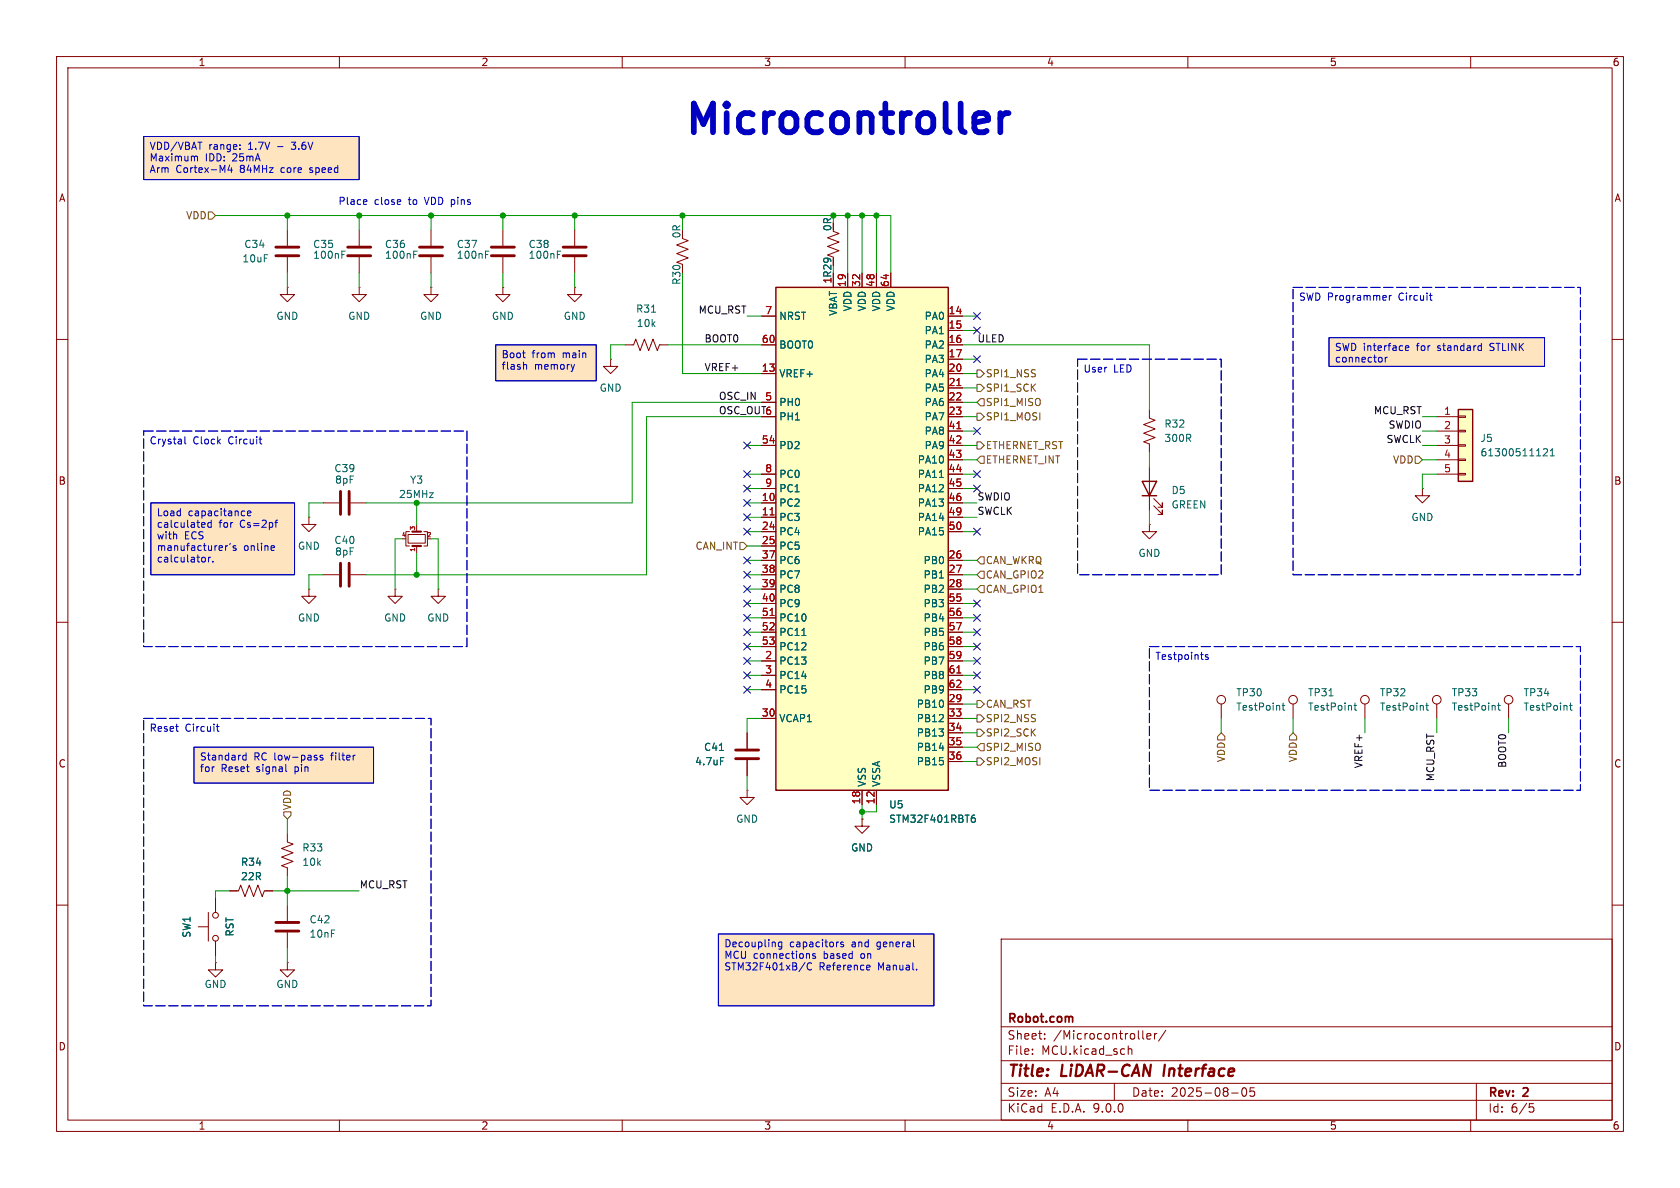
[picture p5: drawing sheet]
<svg xmlns="http://www.w3.org/2000/svg" width="297mm" height="210mm" viewBox="0 0 297 210" stroke-linecap="round" stroke-linejoin="round" font-family="sans-serif">
<g fill="none" stroke="#840000" stroke-width=".18">
<path d="M10 10h277v190h-277zM12 12h273v186h-273zM60 10v2M110 10v2M160 10v2M210 10v2M260 10v2M10 60h2M285 60h2M10 110h2M285 110h2M10 160h2"/>
<path d="M177 166h108v32h-108zM285 160h2M60 198v2M110 198v2M160 198v2M177 194.5h108M177 191.5h108M177 187.5h108M177 181.5h108M182.5 186.3v.1M182.5 185.5v.1M184.7 183.6v.1"/>
<path d="M184.7 182.8v.1M197 191.5v3M199.5 184.9v1.5M199.5 185.5l.2-.1 .3 .1 .1 .9M202 182.2v1.3l.2 .2M202.7 183.2l.8-.1-.1-.3-.4-.1-.3 .2 .1 .7h.6M204.1 182.7v1M204.5 182.7l-.3 .1-.1 .2M206.1 182.1l-1.3 2M210 198v2M217.7 193.2h1.2M219.7 192.4l.2-.1a.81 .81 0 0 1 .6 .6 .81 .81 0 0 1-.3 .8l-.2 .1a.81 .81 0 0 1-.3-1.4z"/>
<path d="M221.7 192.3h-.7v.7l.2-.1h.5l.1 .3-.1 .5-.2 .1-.5-.1M260 198v2M261 191.5v6.5M270.4 195.1h.7M270.5 195.7h.4l.3 .3-.2 .5-.5 .1"/>
</g>
<path d="M205.9 188.2l-.2 2" fill="none" stroke="#840000" stroke-width=".4"/>
<path d="M189.4 179.7l.2 .2v.8" fill="none" stroke="#840000" stroke-width=".3"/>
<g fill="#ffe5bf">
<path d="M25.4 24.1h38.1v7.7h-38.1z"/>
<path d="M87.6 61h17.8v6.3h-17.8z"/>
<path d="M34.3 132.1h31.7v6.3h-31.7z"/>
<path d="M127 165.1h38.1v12.7h-38.1z"/>
<path d="M26.7 88.9h25.4v12.7h-25.4z"/>
<path d="M234.9 59.7h38.1v5.1h-38.1z"/>
</g>
<g fill="none" stroke="#840000" stroke-width=".18">
<path d="M88.9 50.8v1.3h1.3l-1.3 1.2-1.3-1.2h1.3M88.9 50.8h.1M88.9 40.6v2.8M88.9 45.5v2.8M101.6 50.8v1.3h1.3l-1.3 1.2-1.3-1.2h1.3M101.6 50.8h.1M120.6 42.2l1.1 .3-2.1 .8 2.1 .8-2.1 .7 2.1 .8-2.1 .8 1 .3M147.3 40.9l1 .4-2 .7 2 .8-2 .8 2 .7-2 .8 1 .4M110.5 61h1.5l.4-1.1 .8 2.1 .7-2.1 .8 2.1 .7-2.1 .8 2.1 .4-1h1.5M203.2 72.4v1.5l1 .4-2 .8 2 .7-2 .8 2 .7-2 .8 1 .4v1.5M54.6 91.4v1.3h1.3l-1.3 1.3-1.3-1.3h1.3M54.6 91.4h.1"/>
<path d="M57.1 88.9h2.8M62 88.9h2.8M72.1 94.5h3.1v1.5h-3.1zM72.4 94h-.6v2.5h.6M73.7 92.7v1.3M73.7 96.5v1.3M74.9 94h.7v2.5h-.7M203.2 92.7v1.3h1.3l-1.3 1.3-1.3-1.3h1.3M203.2 92.7h.1M203.2 82.6v7.6M204 89.4l1.5 1.5v-.7v.7h-.8M204 88.1l1.5 1.6v-.8v.8h-.8"/>
<path d="M57.1 101.6h2.8M62 101.6h2.8M132.1 139.7v1.3h1.2l-1.2 1.2-1.3-1.2h1.3M132.1 139.7h.1M132.1 129.5v2.8M132.1 134.4v2.8M254 124.5v2.5M266.7 124.5v2.5"/>
<circle cx="254" cy="123.7" r=".76"/>
<circle cx="266.7" cy="123.7" r=".76"/>
</g>
<path d="M72.9 96.5h1.5M72.9 94h1.5" fill="none" stroke="#840000" stroke-width=".38"/>
<path d="M86.9 45.2h4M86.9 43.7h4M60.2 86.9v4M60.2 99.6v4M61.7 86.9v4M61.7 99.6v4M130 132.6h4.1M130 134.1h4.1" fill="none" stroke="#840000" stroke-width=".51"/>
<path d="M85.8 45h.5M85.8 44.4h.6M115.2 55.2h.7M127.2 132.7h.7M127.4 133.9h.6M264.8 124.7h.4M264.9 124.3v1.1l.3 .1M277.5 124.7h.4M277.6 124.3v1.1l.3 .1" fill="none" stroke="#006464" stroke-width=".18"/>
<path d="M201.9 85.1h2.6l-1.3 2.5zM201.9 87.6h2.6" fill="none" stroke="#840000" stroke-width=".25"/>
<path d="M137.2 50.8h30.4v88.9h-30.4z" fill="#ffffc2"/>
<path d="M137.2 50.8h30.4v88.9h-30.4z" fill="none" stroke="#840000" stroke-width=".25"/>
<g fill="none" stroke="#840000" stroke-width=".18">
<path d="M101.6 40.6v2.8M101.6 45.5v2.8M134.6 55.9h2.6M147.3 48.3v2.5M149.9 48.3v2.5M152.4 48.3v2.5M154.9 48.3v2.5M157.5 48.3v2.5M167.6 55.9h2.6M167.6 58.4h2.6M134.6 61h2.6M134.6 66h2.6"/>
<path d="M134.6 71.1h2.6M134.6 73.7h2.6M134.6 78.7h2.6M167.6 61h2.6M167.6 66h2.6M167.6 71.1h2.6M167.6 73.7h2.6M167.6 78.7h2.6M167.6 63.5h2.6M167.6 68.6h2.6M167.6 76.2h2.6M134.6 83.8h2.6"/>
<path d="M134.6 86.4h2.6M134.6 88.9h2.6M134.6 91.4h2.6M134.6 94h2.6M134.6 96.5h2.6M134.6 99.1h2.6M167.6 83.8h2.6M167.6 86.4h2.6M167.6 88.9h2.6M167.6 91.4h2.6M167.6 94h2.6M167.6 99.1h2.6"/>
<path d="M167.6 81.3h2.6M251.5 86.4v1.2h1.2l-1.2 1.3-1.3-1.3h1.3M251.5 86.4h.1M134.6 101.6h2.6M134.6 104.1h2.6M134.6 106.7h2.6M134.6 109.2h2.6M134.6 111.8h2.6M134.6 114.3h2.6M134.6 116.8h2.6M134.6 119.4h2.6M167.6 101.6h2.6"/>
<path d="M167.6 104.1h2.6M167.6 106.7h2.6M167.6 109.2h2.6M167.6 111.8h2.6M167.6 114.3h2.6M167.6 116.8h2.6M167.6 119.4h2.6M134.6 121.9h2.6M134.6 127h2.6M152.4 139.7v2.5M154.9 139.7v2.5M167.6 121.9h2.6"/>
<path d="M167.6 127h2.6M167.6 124.5h2.6M167.6 129.5h2.6M167.6 132.1h2.6M167.6 134.6h2.6"/>
</g>
<path d="M169.2 68.2h.7M169.2 75.8h.7M136.1 91h.8M136.1 108.8h.8M169.2 119h.7" fill="none" stroke="#a90000" stroke-width=".18"/>
<path d="M98.5 45h.5M98.5 44.4h.6M166.1 84.4h.7M141.8 112.3h.7M171.8 144.6h.4l.2 .2-.1 .5h-.5M172.3 144.1l-.4 .1" fill="none" stroke="#006464" stroke-width=".18"/>
<path d="M99.6 45.2h4M99.6 43.7h4" fill="none" stroke="#840000" stroke-width=".51"/>
<path d="M257.8 72.4h2.5v12.7h-2.5z" fill="#ffffc2"/>
<path d="M257.8 72.4h2.5v12.7h-2.5z" fill="none" stroke="#840000" stroke-width=".25"/>
<g fill="none" stroke="#840000" stroke-width=".18">
<path d="M50.8 50.8v1.3h1.3l-1.3 1.2-1.3-1.2h1.3M50.8 50.8h.1M50.8 40.6v2.8M50.8 45.5v2.8M63.5 50.8v1.3h1.3l-1.3 1.2-1.3-1.2h1.3M63.5 50.8h.1M63.5 40.6v2.8M63.5 45.5v2.8M76.2 50.8v1.3h1.3l-1.3 1.2-1.3-1.2h1.3M76.2 50.8h.1M76.2 40.6v2.8M76.2 45.5v2.8"/>
<path d="M134.6 55.9h2.6M147.3 48.3v2.5M149.9 48.3v2.5M152.4 48.3v2.5M154.9 48.3v2.5M157.5 48.3v2.5M167.6 55.9h2.6M167.6 58.4h2.6M107.9 63.5v1.3h1.3l-1.3 1.2-1.2-1.2h1.2M107.9 63.5h.1M134.6 73.7h2.6M134.6 78.7h2.6"/>
<path d="M134.6 61h2.6M134.6 66h2.6M134.6 71.1h2.6M167.6 73.7h2.6M167.6 76.2h2.6M167.6 78.7h2.6M167.6 61h2.6M167.6 66h2.6M167.6 71.1h2.6M167.6 63.5h2.6M167.6 68.6h2.6M254 73.7h3.8"/>
<path d="M254 76.2h3.8M254 78.7h3.8M257.8 73.5h1.3v.3h-1.3zM257.8 76.1h1.3v.2h-1.3zM257.8 78.6h1.3v.3h-1.3zM134.6 83.8h2.6M134.6 86.4h2.6M134.6 88.9h2.6M134.6 91.4h2.6M134.6 94h2.6M134.6 96.5h2.6M134.6 99.1h2.6"/>
<path d="M167.6 81.3h2.6M167.6 83.8h2.6M167.6 86.4h2.6M167.6 88.9h2.6M167.6 91.4h2.6M167.6 94h2.6M167.6 99.1h2.6M254 81.3h3.8M254 83.8h3.8M257.8 81.2h1.3v.2h-1.3zM257.8 83.7h1.3v.2h-1.3zM54.6 104.1v1.3h1.3l-1.3 1.3-1.3-1.3h1.3"/>
<path d="M54.6 104.1h.1M69.8 104.1v1.3h1.3l-1.3 1.3-1.2-1.3h1.2M69.8 104.1h.1M77.5 104.1v1.3h1.2l-1.2 1.3-1.3-1.3h1.3M77.5 104.1h.1M134.6 101.6h2.6M134.6 104.1h2.6M134.6 106.7h2.6M134.6 109.2h2.6M134.6 111.8h2.6M134.6 114.3h2.6M134.6 116.8h2.6"/>
<path d="M134.6 119.4h2.6M167.6 101.6h2.6M167.6 104.1h2.6M167.6 106.7h2.6M167.6 109.2h2.6M167.6 111.8h2.6M167.6 114.3h2.6M167.6 116.8h2.6M167.6 119.4h2.6M132.1 129.5v2.8M132.1 134.4v2.8M134.6 121.9h2.6"/>
<path d="M134.6 127h2.6M152.4 139.7v2.5M154.9 139.7v2.5M167.6 121.9h2.6M167.6 127h2.6M167.6 124.5h2.6M167.6 129.5h2.6M167.6 132.1h2.6M167.6 134.6h2.6M215.9 124.5v2.5M228.6 124.5v2.5M241.3 124.5v2.5"/>
<path d="M38.1 158.8v2.5M40.6 157.5h1.6l.3-1 .8 2 .8-2 .7 2 .8-2 .8 2 .3-1h1.6M50.8 147.3v1.5l1 .4-2 .8 2 .7-2 .8 2 .8-2 .7 1 .4v1.5M152.4 144.8v1.3h1.3l-1.3 1.2-1.3-1.2h1.3M152.4 144.8h.1M35.1 163.8h1.7M36.8 161.3v5.1M38.1 170.2v1.3h1.3l-1.3 1.2-1.3-1.2h1.3M38.1 170.2h.1M38.1 166.4v2.5M50.8 170.2v1.3h1.3l-1.3 1.2-1.3-1.2h1.3M50.8 170.2h.1"/>
<path d="M50.8 160v2.8M50.8 164.8v2.8"/>
<circle cx="215.9" cy="123.7" r=".76"/>
<circle cx="228.6" cy="123.7" r=".76"/>
<circle cx="241.3" cy="123.7" r=".76"/>
<circle cx="38.1" cy="161.8" r=".51"/>
<circle cx="38.1" cy="165.9" r=".51"/>
</g>
<g fill="none" stroke="#006464" stroke-width=".18">
<path d="M60.4 45h.5M60.4 44.4h.6M73.1 45h.5M73.1 44.4h.6M272.9 79.4l.4-.1 .3 .4-.8 .9h.8M274.1 79.7l.3-.4v1.3M166.1 84.4h.7M274.1 80.6h.7M141.8 112.3h.7M127.2 132.7h.7M127.4 133.9h.6M226.7 124.7h.4"/>
<path d="M226.8 124.3v1.1l.3 .1M234.9 123h.8M239.4 124.7h.4M239.5 124.3v1.1l.3 .1M252.1 124.7h.4M252.2 124.3v1.1l.3 .1M171.8 144.6h.4l.2 .2-.1 .5h-.5M172.3 144.1l-.4 .1"/>
</g>
<path d="M48.8 45.2h4M48.8 43.7h4M61.5 45.2h4M61.5 43.7h4M74.2 45.2h4M74.2 43.7h4M48.8 163.1h4M48.8 164.6h4" fill="none" stroke="#840000" stroke-width=".51"/>
<g fill="none" stroke="#725600" stroke-width=".18">
<path d="M36.8 37.5h.7l.6 .6-.6 .6h-.7zM172.7 78.1h.7l.6 .6-.6 .7h-.7zM172.7 73h.7l.6 .7-.6 .6h-.7zM172.7 65.4h.7l.6 .6-.6 .7h-.7zM172.7 67.9h.7l.6 .7-.6 .6h-.7zM173.4 70.5h.6v1.3h-.6l-.7-.7zM130.8 95.9h.6l.7 .6-.7 .7h-.6zM173.4 98.4h.6v1.3h-.6l-.7-.6zM173.4 80.6h.6v1.3h-.6l-.7-.6zM250.2 80.6h.6l.7 .7-.7 .6h-.6zM173.4 101h.6v1.2h-.6l-.7-.6zM173.4 103.5h.6v1.3h-.6l-.7-.7z"/>
<path d="M172.7 134h.7l.6 .6-.6 .7h-.7zM172.7 126.4h.7l.6 .6-.6 .6h-.7zM172.7 123.8h.7l.6 .7-.6 .6h-.7zM172.7 128.9h.7l.6 .6-.6 .7h-.7zM173.4 131.4h.6v1.3h-.6l-.7-.6zM215.9 129.5l.6 .7v.6h-1.2v-.6zM228.6 129.5l.6 .7v.6h-1.2v-.6zM50.2 143.5h1.2v.6l-.6 .7-.6-.7z"/>
</g>
<g fill="none" stroke="#009600" stroke-width=".18">
<path d="M38.1 38.1h119.4v10.2M50.8 38.1v2.5M63.5 38.1v2.5M76.2 38.1v2.5M88.9 38.1v2.5M101.6 38.1v2.5M120.6 38.1v2.5M147.3 38.1v1.3M149.9 38.1v10.2M152.4 38.1v10.2M154.9 38.1v10.2M50.8 48.3v2.5"/>
<path d="M63.5 48.3v2.5M76.2 48.3v2.5M88.9 48.3v2.5M101.6 48.3v2.5M120.6 48.3v17.7h14M132.1 55.9h2.5M170.2 55.9h2.5M170.2 58.4h2.5M110.5 61h-2.6v2.5M118.1 61h16.5M132.1 78.7h2.5M134.6 73.7h-20.3v27.9h-49.5"/>
<path d="M134.6 71.1h-22.8v17.8h-47M170.2 78.7h2.5M170.2 76.2h2.5M170.2 68.6h2.5M170.2 66h2.5M170.2 73.7h2.5M170.2 71.1h2.5M170.2 61h33v11.4M170.2 63.5h2.5M251.5 78.7h2.5M251.5 76.2h2.5M251.5 73.7h2.5"/>
<path d="M57.1 88.9h-2.5v2.5M71.1 95.3h-1.3v8.8M73.7 88.9v3.8M73.7 97.8v3.8M76.2 95.3h1.3v8.8M132.1 99.1h2.5M132.1 94h2.5M132.1 83.8h2.5M132.1 88.9h2.5M132.1 86.4h2.5M132.1 91.4h2.5M132.1 96.5h2.5"/>
<path d="M170.2 99.1h2.5M170.2 94h2.5M170.2 83.8h2.5M170.2 81.3h2.5M170.2 88.9h2.5M170.2 86.4h2.5M170.2 91.4h2.5M203.2 80v2.6M203.2 90.2v2.5M251.5 81.3h2.5M254 83.8h-2.5v2.6M57.1 101.6h-2.5v2.5"/>
<path d="M132.1 104.1h2.5M132.1 106.7h2.5M132.1 101.6h2.5M132.1 114.3h2.5M132.1 111.8h2.5M132.1 116.8h2.5M132.1 119.4h2.5M132.1 109.2h2.5M170.2 104.1h2.5M170.2 106.7h2.5M170.2 101.6h2.5M170.2 114.3h2.5"/>
<path d="M170.2 111.8h2.5M170.2 116.8h2.5M170.2 119.4h2.5M170.2 109.2h2.5M132.1 121.9h2.5M132.1 137.2v2.5M134.6 127h-2.5v2.5M170.2 134.6h2.5M170.2 127h2.5M170.2 129.5h2.5M170.2 121.9h2.5M170.2 124.5h2.5"/>
<path d="M170.2 132.1h2.5M215.9 127v2.5M228.6 127v2.5M241.3 127v2.5M254 127v2.5M266.7 127v2.5M40.6 157.5h-2.5v1.3M48.3 157.5h15.2M50.8 144.8v2.5M50.8 154.9v5.1M152.4 142.2v2.6M154.9 142.2v1.3h-2.5"/>
<path d="M38.1 168.9v1.3M50.8 167.6v2.6"/>
</g>
<g fill="none" stroke="#000084" stroke-width=".18">
<path d="M172.1 55.3l1.2 1.2M172.1 57.8l1.2 1.2M173.3 57.8l-1.2 1.2M173.3 55.3l-1.2 1.2M131.5 78.1l1.2 1.2M132.7 78.1l-1.2 1.2M172.1 62.9l1.2 1.2M172.1 75.6l1.2 1.2M173.3 62.9l-1.2 1.2M173.3 75.6l-1.2 1.2M131.5 98.5l1.2 1.2M131.5 90.8l1.2 1.2"/>
<path d="M131.5 93.4l1.2 1.2M131.5 83.2l1.2 1.2M131.5 85.8l1.2 1.2M131.5 88.3l1.2 1.2M132.7 98.5l-1.2 1.2M132.7 90.8l-1.2 1.2M132.7 93.4l-1.2 1.2M132.7 83.2l-1.2 1.2M132.7 85.8l-1.2 1.2M132.7 88.3l-1.2 1.2M172.1 85.8l1.2 1.2M172.1 83.2l1.2 1.2"/>
<path d="M172.1 93.4l1.2 1.2M173.3 85.8l-1.2 1.2M173.3 83.2l-1.2 1.2M173.3 93.4l-1.2 1.2M131.5 101l1.2 1.2M131.5 108.6l1.2 1.2M131.5 118.8l1.2 1.2M131.5 113.7l1.2 1.2M131.5 106.1l1.2 1.2M131.5 103.5l1.2 1.2M131.5 116.2l1.2 1.2M131.5 111.2l1.2 1.2"/>
<path d="M132.7 101l-1.2 1.2M132.7 108.6l-1.2 1.2M132.7 118.8l-1.2 1.2M132.7 113.7l-1.2 1.2M132.7 106.1l-1.2 1.2M132.7 116.2l-1.2 1.2M132.7 103.5l-1.2 1.2M132.7 111.2l-1.2 1.2M172.1 118.8l1.2 1.2M172.1 113.7l1.2 1.2M172.1 111.2l1.2 1.2M172.1 108.6l1.2 1.2"/>
<path d="M172.1 116.2l1.2 1.2M172.1 106.1l1.2 1.2M173.3 118.8l-1.2 1.2M173.3 113.7l-1.2 1.2M173.3 111.2l-1.2 1.2M173.3 108.6l-1.2 1.2M173.3 116.2l-1.2 1.2M173.3 106.1l-1.2 1.2M131.5 121.3l1.2 1.2M132.7 121.3l-1.2 1.2M172.1 121.3l1.2 1.2M173.3 121.3l-1.2 1.2"/>
</g>
<g fill="none" stroke="#0000c2" stroke-width=".18">
<path d="M25.4 24.1h38.1v7.7h-38.1zM34.4 27.7h.5v.7M40.6 29.2l-.3 .9h.8M40.9 29.6v.9M42.4 26.3v.1M42.4 25.6v.1M49.1 25.9h.9M64.7 35.3l.2 .3-.7 .1M64.8 36.1h-.1M234.9 59.7h38.1v5.1h-38.1zM245.6 52.2v.9M246 52.2l-.4 .3"/>
<path d="M252.7 52.2h.5M252.9 53l.3 .1M32.7 77.2v1.1l.2 .2M45.8 77.6h.5M46 78.4l.3 .1M87.6 61h17.8v6.3h-17.8zM92.4 62.4h.5M92.7 63.2h.2M92.7 64.4l.4 .2v.7M101.6 64.4l-.3 .9M244.2 63.2l.1 .2-.1 .5M244.9 63.2v.8"/>
<path d="M245.3 63.2l-.4 .2M248.5 61.5l.6-.1-.1-.2-.4-.1-.1 .2v.6h.5M261.8 61.1l.1 .1M261.9 60.7v1.3M261.9 61.9l-.1 .1M26.7 88.9h25.4v12.7h-25.4zM36.1 98.5l.2 .2v.4l-.2 .3M36.2 93.2h-.1M36.2 92.6v.1l-.6 .1M36.8 92.5v.6l.2 .1h.3M36.9 98.5v.9M37.2 98.5l-.3 .2"/>
<path d="M37.3 91.9v1.3M37.6 99.2v.2M39.9 96.5v.8M40.2 96.5l-.3 .2M40.7 96l-.1 .3M41.7 96.5h-.3l-.2 .1 .1 .2 .4 .1v.3h-.5M43.1 90.3l.2 .1M43.3 91.1l-.2 .1M43.7 90.8l.7-.2-.1-.2-.4-.1-.2 .2 .1 .6h.5M48.1 96.5h.4v.3l-.6 .1M48.5 97.2l-.4 .1M48.6 92.4h.5"/>
<path d="M49.1 91.9l-.3 .2M213.6 115.8l-.3-.1-.2 .2v.2l.5 .1v.3h-.5M34.3 132.1h31.7v6.3h-31.7zM38.2 128.4h.5M38.4 128v1.1l.3 .2M42.9 134.1l.2 .3 .4-.1M43.5 133.1v1.3M43.5 133.6l-.4-.1-.2 .3M50.5 136.2l.2 .2M57.1 133.6l-.3-.1-.2 .2v.2l.5 .1v.3h-.5M62.7 133.5h.1M127 165.1h38.1v12.7h-38.1z"/>
<path d="M138.2 166.5v1.1l-.2 .2-.3-.1M138.2 166.6l-.4-.1-.2 .3 .1 .5h.5M142.3 170.1l-1.1 1.7M142.8 170.4a.59 .59 0 0 0-.1 .8 .59 .59 0 0 0 .8 .1M143.1 170.2l.4 .1M143.7 168.8v.1l.5 .3-.2 .2h-.3M148.1 166.5h.2M149.1 166.6l-.3-.1-.2 .2 .1 .2 .4 .1v.3h-.5M153.4 170.6l.4 .1v.2l-.6 .1M153.8 171.4l-.4 .1M162 171.3v.2"/>
</g>
<path d="M228.6 50.8h50.8v50.8h-50.8zM25.4 76.2h57.1v38.1h-57.1zM190.5 63.5h25.4v38.1h-25.4zM203.2 114.3h76.2v25.4h-76.2zM25.4 127h50.8v50.8h-50.8z" fill="none" stroke="#0000c2" stroke-width=".18" stroke-dasharray="1.7 .6"/>
<path d="M173.9 20l.5 .2 .3 .5v.5l-2.5 .5M176.8 20v3.4M178.3 20a1.3 1.3 0 0 0-1.5 1M174.4 23.1l-.5 .3" fill="none" stroke="#0000c2" stroke-width="1"/>
<path d="M169.2 68.2h.7M169.2 75.8h.7M136.1 91h.8M136.1 108.8h.8M169.2 119h.7" fill="none" stroke="#a90000" stroke-width=".18"/>
<g fill="#009600" stroke="#009600" stroke-width=".18">
<circle cx="147.3" cy="38.1" r=".46"/>
<circle cx="152.4" cy="38.1" r=".46"/>
<circle cx="149.9" cy="38.1" r=".46"/>
<circle cx="120.6" cy="38.1" r=".46"/>
<circle cx="154.9" cy="38.1" r=".46"/>
<circle cx="152.4" cy="143.5" r=".46"/>
<circle cx="101.6" cy="38.1" r=".46"/>
<circle cx="73.7" cy="88.9" r=".46"/>
<circle cx="73.7" cy="101.6" r=".46"/>
<circle cx="88.9" cy="38.1" r=".46"/>
<circle cx="63.5" cy="38.1" r=".46"/>
<circle cx="50.8" cy="38.1" r=".46"/>
<circle cx="76.2" cy="38.1" r=".46"/>
<circle cx="50.8" cy="157.5" r=".46"/>
</g>
<text font-size="7.1" fill="#0000c2" x="120.4" y="25.2">Microcontroller</text>
<g font-size="2.8" fill="#840000">
<text x="178" y="190.9">Title:</text>
<text x="187.7" y="190.9">LiDAR-CAN</text>
<text x="206.6" y="190.9">Interface</text>
</g>
<g font-size="2.1" fill="#840000">
<text x="178" y="184">Sheet:</text>
<text x="178" y="181.2">Robot.com</text>
<text x="186.2" y="184">/Microcontroller/</text>
<text x="178" y="186.7">File:</text>
<text x="184.1" y="186.7">MCU.kicad_sch</text>
<text x="178" y="196.9">KiCad</text>
<text x="178" y="194.1">Size:</text>
<text x="184.7" y="194.1">A4</text>
<text x="185.7" y="196.9">E.D.A.</text>
<text x="193.3" y="196.9">9.0.0</text>
<text x="200" y="194.1">Date:</text>
<text x="207" y="194.1">2025-08-05</text>
<text x="263" y="194.3">Rev:</text>
<text x="263" y="196.9">Id:</text>
<text x="267.1" y="196.9">6/5</text>
<text x="269.4" y="194.3">2</text>
</g>
<g font-size="1.8" fill="#840000">
<text x="35" y="11.9">1</text>
<text x="85" y="11.9">2</text>
<text x="135" y="11.9">3</text>
<text x="185" y="11.9">4</text>
<text x="235" y="11.9">5</text>
<text x="285" y="11.9">6</text>
<text x="10.3" y="35.9">A</text>
<text x="285.3" y="35.9">A</text>
<text x="147.2" y="41" transform="rotate(-90 147.2 41)">0R</text>
<text x="147.1" y="50.2" transform="rotate(-90 147.1 50.2)">1R29</text>
<text x="10.3" y="85.9">B</text>
<text x="285.3" y="85.9">B</text>
<text x="10.3" y="135.9">C</text>
<text x="285.3" y="135.9">C</text>
<text x="10.3" y="185.9">D</text>
<text x="285.3" y="185.9">D</text>
<text x="35" y="199.9">1</text>
<text x="85" y="199.9">2</text>
<text x="135" y="199.9">3</text>
<text x="185" y="199.9">4</text>
<text x="235" y="199.9">5</text>
<text x="285" y="199.9">6</text>
</g>
<g font-size="1.8" fill="#0000c2">
<text x="26.4" y="26.8">VDD/VBAT</text>
<text x="26.4" y="28.9">Maximum</text>
<text x="36.3" y="28.9">IDD:</text>
<text x="36.9" y="26.8">range:</text>
<text x="41.2" y="28.9">25mA</text>
<text x="44" y="26.8">1.7V</text>
<text x="52" y="26.8">3.6V</text>
<text x="26.4" y="30.9">Arm</text>
<text x="31.1" y="30.9">Cortex-M4</text>
<text x="42.5" y="30.9">84MHz</text>
<text x="49.9" y="30.9">core</text>
<text x="55.2" y="30.9">speed</text>
<text x="59.7" y="36.4">Place</text>
<text x="66.2" y="36.4">close</text>
<text x="72.4" y="36.4">to</text>
<text x="75.4" y="36.4">VDD pins</text>
<text x="229.6" y="53.5">SWD Programmer</text>
<text x="247.4" y="53.5">Circuit</text>
<text x="88.6" y="63.6">Boot</text>
<text x="88.6" y="65.7">flash</text>
<text x="94" y="63.6">from</text>
<text x="94.5" y="65.7">memory</text>
<text x="99.6" y="63.6">main</text>
<text x="235.9" y="62.4">SWD interface</text>
<text x="235.9" y="64.4">connector</text>
<text x="250.6" y="62.4">for</text>
<text x="254.4" y="62.4">standard</text>
<text x="263.9" y="62.4">STLINK</text>
<text x="191.5" y="66.2">User</text>
<text x="196.9" y="66.2">LED</text>
<text x="26.4" y="78.9">Crystal</text>
<text x="34.1" y="78.9">Clock</text>
<text x="40.5" y="78.9">Circuit</text>
<text x="27.6" y="91.6">Load</text>
<text x="27.6" y="93.6">calculated</text>
<text x="27.6" y="95.7">with</text>
<text x="32.6" y="95.7">ECS</text>
<text x="33.3" y="91.6">capacitance</text>
<text x="38.7" y="93.6">for</text>
<text x="42.5" y="93.6">Cs=2pf</text>
<text x="27.6" y="97.7">manufacturer's</text>
<text x="27.6" y="99.8">calculator.</text>
<text x="43.1" y="97.7">online</text>
<text x="204.2" y="117">Testpoints</text>
<text x="26.4" y="129.7">Reset</text>
<text x="32.7" y="129.7">Circuit</text>
<text x="35.2" y="134.8">Standard</text>
<text x="35.2" y="136.8">for</text>
<text x="39.1" y="136.8">Reset</text>
<text x="44.9" y="134.8">RC low-pass</text>
<text x="45.4" y="136.8">signal</text>
<text x="52.4" y="136.8">pin</text>
<text x="58.8" y="134.8">filter</text>
<text x="128" y="167.8">Decoupling</text>
<text x="139.6" y="167.8">capacitors</text>
<text x="150.7" y="167.8">and</text>
<text x="155.3" y="167.8">general</text>
<text x="128" y="169.8">MCU connections</text>
<text x="128" y="171.9">STM32F401xB/C</text>
<text x="144.8" y="171.9">Reference</text>
<text x="145.7" y="169.8">based</text>
<text x="152.4" y="169.8">on</text>
<text x="155.3" y="171.9">Manual.</text>
</g>
<g font-size="1.8" fill="#725600">
<text x="32.8" y="39">VDD</text>
<text x="174.2" y="66.9">SPI1_NSS</text>
<text x="174.2" y="69.4">SPI1_SCK</text>
<text x="174.2" y="72">SPI1_MISO</text>
<text x="174.2" y="74.5">SPI1_MOSI</text>
<text x="174.2" y="79.6">ETHERNET_RST</text>
<text x="174.2" y="82.1">ETHERNET_INT</text>
<text x="246.2" y="82.1">VDD</text>
<text x="122.9" y="97.4">CAN_INT</text>
<text x="174.2" y="99.9">CAN_WKRQ</text>
<text x="174.2" y="102.5">CAN_GPIO2</text>
<text x="174.2" y="105">CAN_GPIO1</text>
<text x="174.2" y="125.3">CAN_RST</text>
<text x="174.2" y="127.9">SPI2_NSS</text>
<text x="174.2" y="130.4">SPI2_SCK</text>
<text x="174.2" y="135.5">SPI2_MOSI</text>
<text x="174.2" y="132.9">SPI2_MISO</text>
<text x="216.8" y="134.8" transform="rotate(-90 216.8 134.8)">VDD</text>
<text x="229.5" y="134.8" transform="rotate(-90 229.5 134.8)">VDD</text>
<text x="51.7" y="143.3" transform="rotate(-90 51.7 143.3)">VDD</text>
</g>
<g font-size="1.8" fill="#006464">
<text x="42.8" y="46.6">10uF</text>
<text x="43.1" y="44">C34</text>
<text x="55.3" y="45.9">100nF</text>
<text x="55.3" y="44">C35</text>
<text x="68" y="45.9">100nF</text>
<text x="68" y="44">C36</text>
<text x="80.7" y="45.9">100nF</text>
<text x="80.7" y="44">C37</text>
<text x="93.4" y="45.9">100nF</text>
<text x="93.4" y="44">C38</text>
<text x="120.5" y="42.2" transform="rotate(-90 120.5 42.2)">0R</text>
<text x="120.5" y="50.5" transform="rotate(-90 120.5 50.5)">R30</text>
<text x="48.8" y="56.7">GND</text>
<text x="61.5" y="56.7">GND</text>
<text x="74.2" y="56.7">GND</text>
<text x="86.9" y="56.7">GND</text>
<text x="99.6" y="56.7">GND</text>
<text x="112.4" y="55.5">R31</text>
<text x="112.5" y="58">10k</text>
<text x="137.7" y="56.7">NRST</text>
<text x="148.2" y="55.9" transform="rotate(-90 148.2 55.9)">VBAT</text>
<text x="150.7" y="55.1" transform="rotate(-90 150.7 55.1)">VDD</text>
<text x="153.3" y="55.1" transform="rotate(-90 153.3 55.1)">VDD</text>
<text x="155.8" y="55.1" transform="rotate(-90 155.8 55.1)">VDD</text>
<text x="158.3" y="55.1" transform="rotate(-90 158.3 55.1)">VDD</text>
<text x="163.4" y="56.7">PA0</text>
<text x="163.4" y="59.3">PA1</text>
<text x="137.7" y="61.8">BOOT0</text>
<text x="163.4" y="61.8">PA2</text>
<text x="163.4" y="64.4">PA3</text>
<text x="105.9" y="69.4">GND</text>
<text x="137.7" y="66.9">VREF+</text>
<text x="137.7" y="72">PH0</text>
<text x="163.4" y="66.9">PA4</text>
<text x="163.4" y="69.4">PA5</text>
<text x="163.4" y="72">PA6</text>
<text x="137.7" y="74.5">PH1</text>
<text x="163.4" y="74.5">PA7</text>
<text x="163.4" y="77.1">PA8</text>
<text x="205.7" y="75.8">R32</text>
<text x="59" y="83.7">C39</text>
<text x="137.7" y="79.6">PD2</text>
<text x="162.2" y="82.1">PA10</text>
<text x="163.4" y="79.6">PA9</text>
<text x="205.7" y="78.3">300R</text>
<text x="261.6" y="78.3">J5</text>
<text x="261.6" y="80.9">61300511121</text>
<text x="59.1" y="85.7">8pF</text>
<text x="70.4" y="88.2">25MHz</text>
<text x="72.4" y="85.7">Y3</text>
<text x="137.7" y="84.7">PC0</text>
<text x="137.7" y="87.2">PC1</text>
<text x="137.7" y="89.8">PC2</text>
<text x="162.2" y="84.7">PA11</text>
<text x="162.2" y="87.2">PA12</text>
<text x="162.2" y="89.8">PA13</text>
<text x="207" y="87.5">D5</text>
<text x="137.7" y="92.3">PC3</text>
<text x="137.7" y="94.8">PC4</text>
<text x="162.2" y="92.3">PA14</text>
<text x="162.2" y="94.8">PA15</text>
<text x="207" y="90.1">GREEN</text>
<text x="249.4" y="92.3">GND</text>
<text x="52.6" y="97.4">GND</text>
<text x="59" y="96.4">C40</text>
<text x="59.1" y="98.4">8pF</text>
<text x="137.7" y="97.4">PC5</text>
<text x="137.7" y="99.9">PC6</text>
<text x="163.2" y="99.9">PB0</text>
<text x="201.2" y="98.7">GND</text>
<text x="137.7" y="102.5">PC7</text>
<text x="137.7" y="105">PC8</text>
<text x="137.7" y="107.5">PC9</text>
<text x="163.2" y="102.5">PB1</text>
<text x="163.2" y="105">PB2</text>
<text x="163.2" y="107.5">PB3</text>
<text x="52.6" y="110.1">GND</text>
<text x="67.8" y="110.1">GND</text>
<text x="75.4" y="110.1">GND</text>
<text x="137.7" y="110.1">PC10</text>
<text x="137.7" y="112.6">PC11</text>
<text x="163.2" y="110.1">PB4</text>
<text x="163.2" y="112.6">PB5</text>
<text x="137.7" y="115.2">PC12</text>
<text x="137.7" y="117.7">PC13</text>
<text x="163.2" y="115.2">PB6</text>
<text x="163.2" y="117.7">PB7</text>
<text x="137.7" y="120.2">PC14</text>
<text x="137.7" y="122.8">PC15</text>
<text x="162" y="125.3">PB10</text>
<text x="163.2" y="120.2">PB8</text>
<text x="163.2" y="122.8">PB9</text>
<text x="218.4" y="125.8">TestPoint</text>
<text x="218.4" y="123.3">TP30</text>
<text x="231.1" y="125.8">TestPoint</text>
<text x="231.1" y="123.3">TP31</text>
<text x="243.8" y="125.8">TestPoint</text>
<text x="243.8" y="123.3">TP32</text>
<text x="256.5" y="125.8">TestPoint</text>
<text x="256.5" y="123.3">TP33</text>
<text x="269.2" y="125.8">TestPoint</text>
<text x="269.2" y="123.3">TP34</text>
<text x="137.7" y="127.9">VCAP1</text>
<text x="162" y="127.9">PB12</text>
<text x="162" y="130.4">PB13</text>
<text x="122.8" y="135.5">4.7uF</text>
<text x="124.4" y="132.9">C41</text>
<text x="162" y="132.9">PB14</text>
<text x="162" y="135.5">PB15</text>
<text x="153.3" y="139.2" transform="rotate(-90 153.3 139.2)">VSS</text>
<text x="155.8" y="139.2" transform="rotate(-90 155.8 139.2)">VSSA</text>
<text x="157.1" y="143.1">U5</text>
<text x="130" y="145.6">GND</text>
<text x="157.1" y="145.6">STM32F401RBT6</text>
<text x="42.5" y="153.3">R34</text>
<text x="42.5" y="155.8">22R</text>
<text x="53.3" y="153.3">10k</text>
<text x="53.3" y="150.7">R33</text>
<text x="150.4" y="150.7">GND</text>
<text x="33.9" y="165.9" transform="rotate(-90 33.9 165.9)">SW1</text>
<text x="41.5" y="165.7" transform="rotate(-90 41.5 165.7)">RST</text>
<text x="54.6" y="163.4">C42</text>
<text x="54.6" y="166">10nF</text>
<text x="36.1" y="174.9">GND</text>
<text x="48.8" y="174.9">GND</text>
</g>
<g font-size="1.8" fill="#a90000">
<text x="149.6" y="50.8" transform="rotate(-90 149.6 50.8)">19</text>
<text x="152.1" y="50.8" transform="rotate(-90 152.1 50.8)">32</text>
<text x="154.7" y="50.8" transform="rotate(-90 154.7 50.8)">48</text>
<text x="157.2" y="50.8" transform="rotate(-90 157.2 50.8)">64</text>
<text x="135.2" y="55.6">7</text>
<text x="167.6" y="55.6">14</text>
<text x="167.6" y="58.2">15</text>
<text x="134.6" y="60.7">60</text>
<text x="134.6" y="65.8">13</text>
<text x="167.6" y="60.7">16</text>
<text x="167.6" y="63.2">17</text>
<text x="167.6" y="65.8">20</text>
<text x="135.2" y="70.9">5</text>
<text x="167.6" y="68.3">21</text>
<text x="167.6" y="70.9">22</text>
<text x="135.2" y="73.4">6</text>
<text x="167.6" y="73.4">23</text>
<text x="167.6" y="75.9">41</text>
<text x="255.2" y="73.4">1</text>
<text x="255.2" y="75.9">2</text>
<text x="134.6" y="78.5">54</text>
<text x="135.2" y="83.6">8</text>
<text x="167.6" y="78.5">42</text>
<text x="167.6" y="81">43</text>
<text x="167.6" y="83.6">44</text>
<text x="255.2" y="78.5">3</text>
<text x="255.2" y="81">4</text>
<text x="255.2" y="83.6">5</text>
<text x="134.6" y="88.6">10</text>
<text x="135.2" y="86.1">9</text>
<text x="167.6" y="86.1">45</text>
<text x="167.6" y="88.6">46</text>
<text x="134.6" y="91.2">11</text>
<text x="134.6" y="93.7">24</text>
<text x="167.6" y="91.2">49</text>
<text x="167.6" y="93.7">50</text>
<text x="134.6" y="96.3">25</text>
<text x="134.6" y="98.8">37</text>
<text x="134.6" y="101.3">38</text>
<text x="167.6" y="98.8">26</text>
<text x="167.6" y="101.3">27</text>
<text x="134.6" y="103.9">39</text>
<text x="134.6" y="106.4">40</text>
<text x="167.6" y="103.9">28</text>
<text x="167.6" y="106.4">55</text>
<text x="134.6" y="109">51</text>
<text x="134.6" y="111.5">52</text>
<text x="167.6" y="109">56</text>
<text x="167.6" y="111.5">57</text>
<text x="134.6" y="114">53</text>
<text x="135.2" y="116.6">2</text>
<text x="135.2" y="119.1">3</text>
<text x="167.6" y="114">58</text>
<text x="167.6" y="116.6">59</text>
<text x="167.6" y="119.1">61</text>
<text x="135.2" y="121.7">4</text>
<text x="167.6" y="121.7">62</text>
<text x="167.6" y="124.2">29</text>
<text x="134.6" y="126.7">30</text>
<text x="167.6" y="126.7">33</text>
<text x="167.6" y="129.3">34</text>
<text x="167.6" y="131.8">35</text>
<text x="167.6" y="134.4">36</text>
<text x="152.1" y="142.3" transform="rotate(-90 152.1 142.3)">18</text>
<text x="154.7" y="142.3" transform="rotate(-90 154.7 142.3)">12</text>
</g>
<g font-size="1.8" fill="#0f0f0f">
<text x="123.4" y="55.5">MCU_RST</text>
<text x="124.5" y="60.6">BOOT0</text>
<text x="124.5" y="65.7">VREF+</text>
<text x="172.7" y="60.6">ULED</text>
<text x="127" y="70.8">OSC_IN</text>
<text x="127" y="73.3">OSC_OUT6</text>
<text x="242.8" y="73.3">MCU_RST</text>
<text x="245.4" y="75.9">SWDIO</text>
<text x="245" y="78.4">SWCLK</text>
<text x="172.7" y="88.6">SWDIO</text>
<text x="172.7" y="91.1">SWCLK</text>
<text x="241" y="135.9" transform="rotate(-90 241 135.9)">VREF+</text>
<text x="266.4" y="135.9" transform="rotate(-90 266.4 135.9)">BOOT0</text>
<text x="253.7" y="138.2" transform="rotate(-90 253.7 138.2)">MCU_RST</text>
<text x="63.5" y="157.1">MCU_RST</text>
</g>
<g font-size="1.1" fill="#a90000">
<text x="70.9" y="95">4</text>
<text x="73.4" y="93.9" transform="rotate(-90 73.4 93.9)">3</text>
<text x="75.4" y="95">2</text>
<text x="73.4" y="97.7" transform="rotate(-90 73.4 97.7)">1</text>
</g>
</svg>
